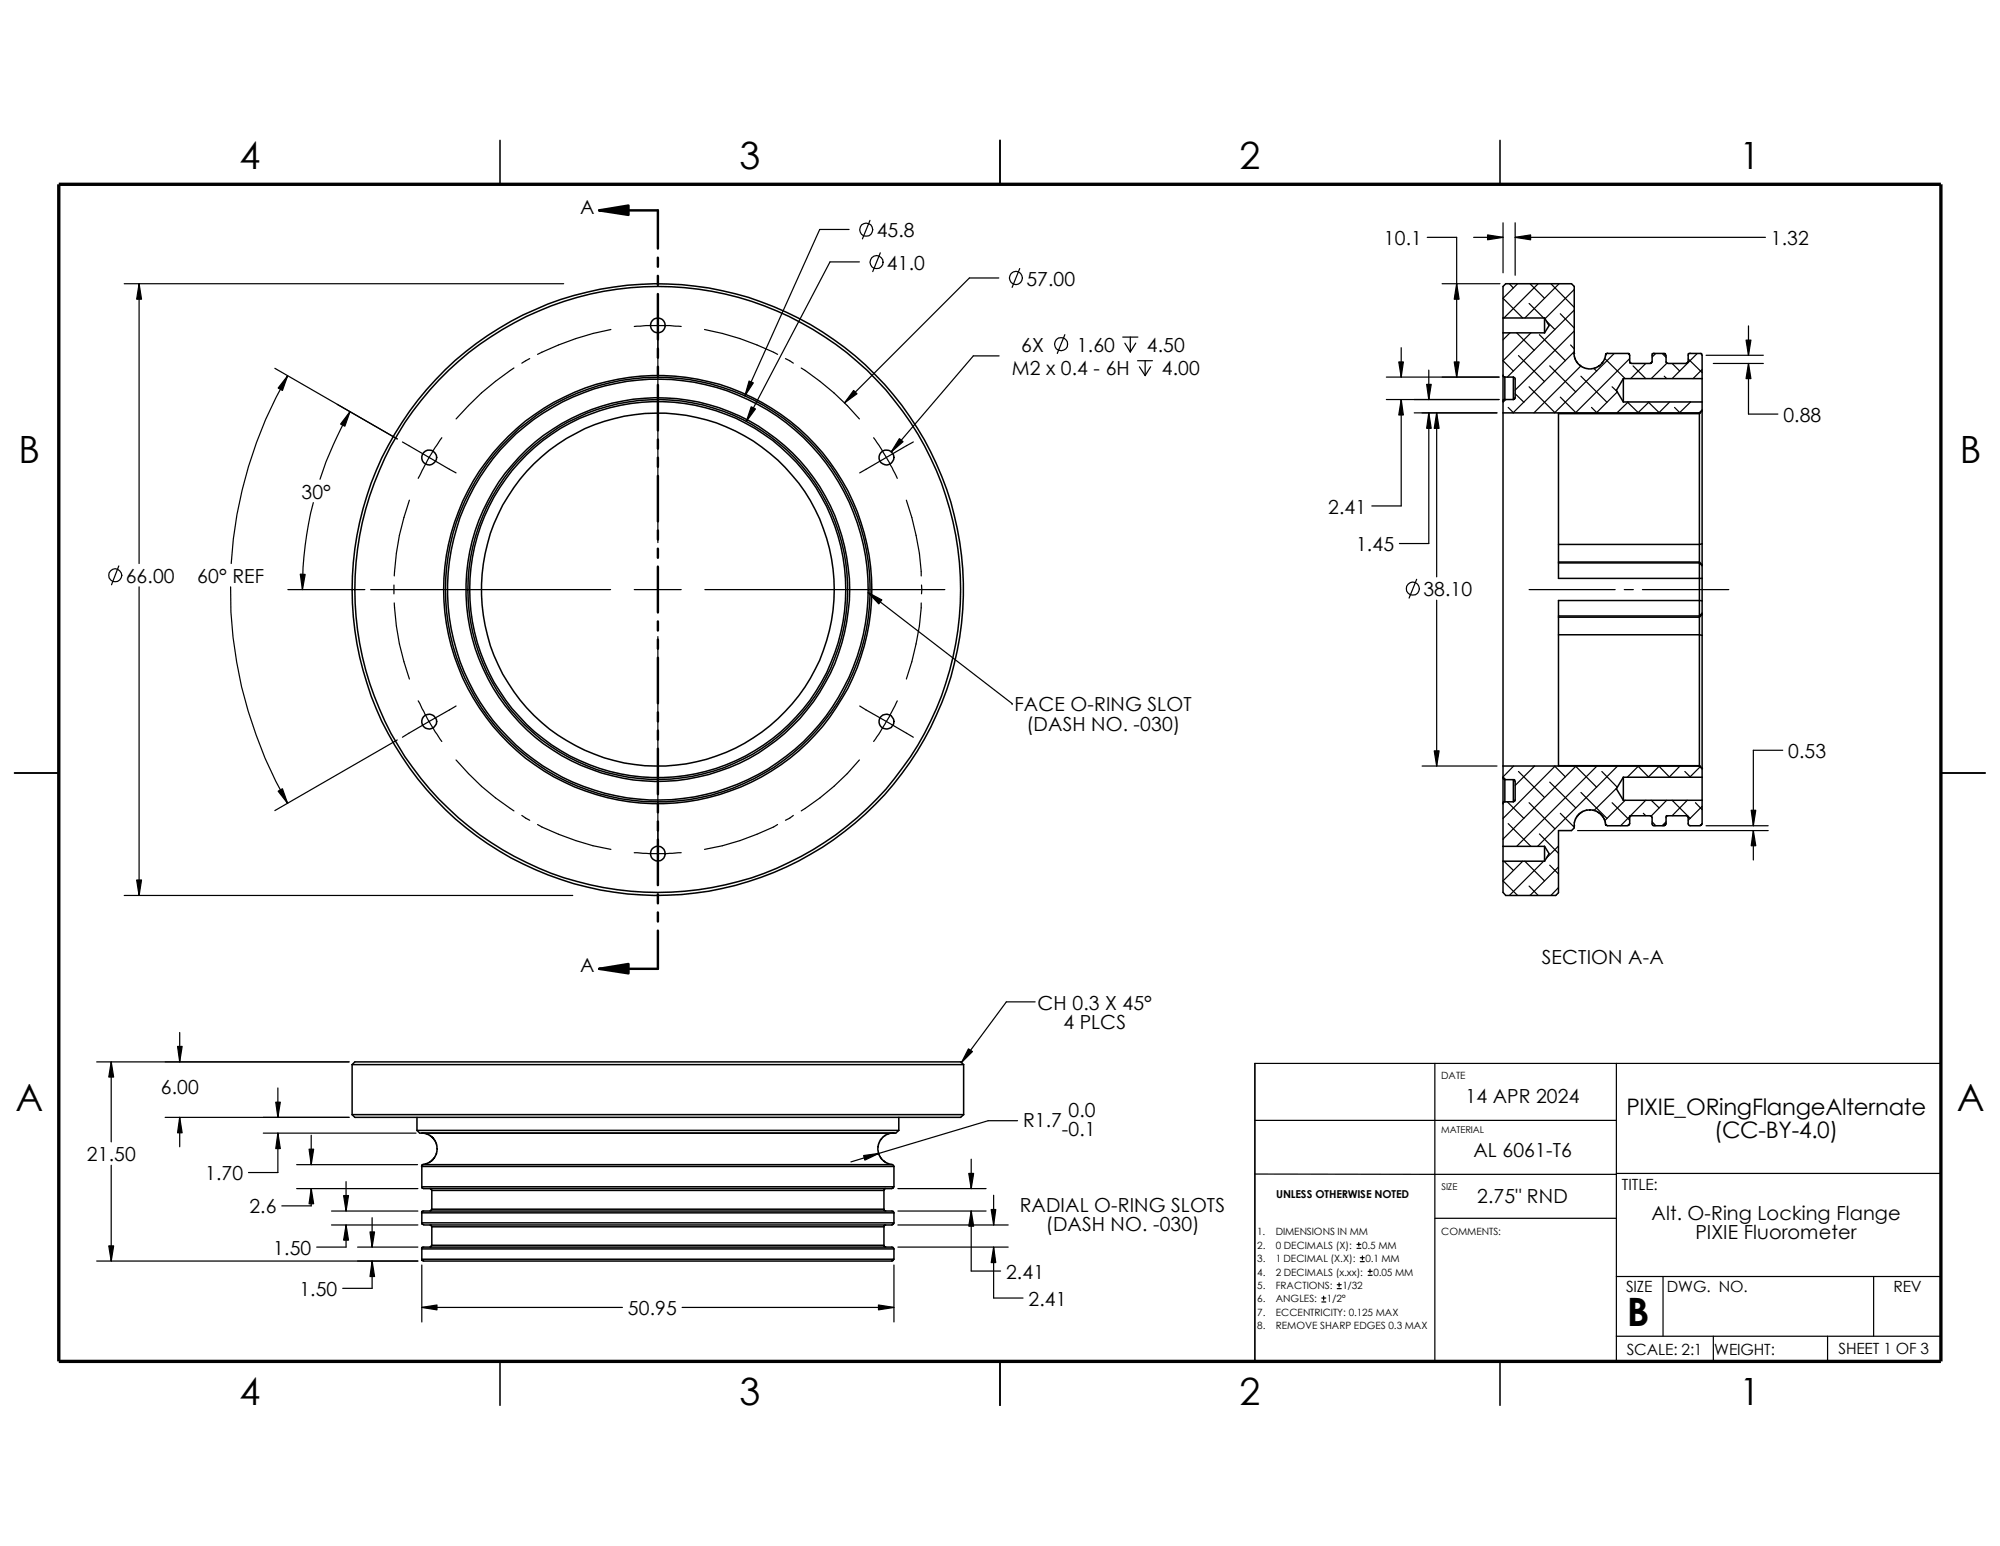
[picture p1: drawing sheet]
<svg xmlns="http://www.w3.org/2000/svg" width="279mm" height="216mm" viewBox="0 0 279 216" stroke-linecap="round" stroke-linejoin="round" font-family="sans-serif">
<g fill="none" stroke="#000" stroke-width=".17">
<path d="M17.4 39.6h61.3M19.4 39.6l.4 2.2h-.7zM19.4 39.6v39.1M118.6 32h-4.1l-10.4 23.3M120.1 36.6h-4.1l-11.7 22.2M121.5 30.8l-1 2.6M123 35.3l-1.1 2.6M139.5 38.8h-4.1l-17.4 17.5M142.5 37.5l-1.1 2.6M199.4 33.1h4.1v19.6M201.5 39.6h8M203.5 39.6l.3 2.2h-.6z"/>
<path d="M205.9 33.1h4.1M207.8 32.8l2.2 .3-2.2 .4zM210 31.1v7M210.9 39.6l.5 .6M211.7 33.1l2.1-.3v.7zM211.7 33.1h34.9M211.7 31.1v7.3M212 39.6l-2 2.1 2.7 2.7M213.7 39.6l2.1 2.1M214.9 39.6l-4.8 4.8M216.7 39.6l3.2 3.3M217.8 39.6l-4.8 4.8"/>
<path d="M38.4 51.4l17.1 9.9M40.2 52.5l-.7 2-.6-.3zM40.2 52.5a59.7 59.7 0 0 0-7.9 26.2M48.9 57.5l-.7 2-.6-.3zM48.9 57.5a52.3 52.3 0 0 0-4.2 9.4M71.8 51.4a39.5 39.5 0 0 0-8.1 7.1M74 50.1l-1.1 .6M85.3 46a39.2 39.2 0 0 0-10.2 3.5M88.6 45.6a32.4 32.4 0 0 1 6.2 0h.4M91.9 41.1v34.7M98.4 46a37 37 0 0 1 10.2 3.5M104.6 53.2l.6 .3-1.1 1.8z"/>
<path d="M104.9 56.8l.6 .3-1.2 1.7zM109.7 50.1l1.1 .6M111.9 51.4a37.5 37.5 0 0 1 8.2 7.1M119.3 54.5l.4 .5-1.7 1.3zM139.6 49.7h-3.6l-11.5 13.4M148.8 46.7l-1.1 2.7M156.8 47.1h2.2M157.1 47.9l.8 1.2M157.9 47.1v2M158.7 47.9l-.8 1.2M158.9 50.4h2.1M159.2 51.2l.8 1.3"/>
<path d="M160 50.4v2.1M160.7 51.2l-.7 1.3M193.7 55.8h15.7M193.7 52.7h15.7M195.4 50.5h.6l-.3 2.2zM195.7 55.8l.3 2.2h-.6zM195.7 48.6v4.1M195.7 55.8v14.9h-4.1M197.6 57.7h11.5M199.3 53.7h.6l-.3 2.1zM199.6 57.7l.3 2.1h-.6zM199.6 57.7v18.2h-4.1"/>
<path d="M199.6 51.7v4.1M200.7 57.7l.3 2.1h-.6zM200.7 57.7v22.9M203.2 50.5h.6l-.3 2.2zM210.4 55.8l-.4 .4M210.7 56.9l.8 .8M210.9 46.5l-.9 1M211.7 55l1.2 1.2M211.9 46.5l2.4 2.4M212.1 49.7l3.7 3.6M213.6 54l3.6 3.6M213.6 42.4l2 2"/>
<path d="M213.9 46.5l-3.9 3.9 1.4 1.4M215.1 46.7l3.6 3.7M216 44.8l1.2 1.2M216.5 51.1l3.6 3.6M218 55.5l2.2 2.2M218 43.8l1.9 2M219.4 48.2l.5 .5M219.9 40.4l-4 4.1M219.9 43.3l-9.3 9.4M219.9 46.2l-8.2 8.3M219.9 49.1l-8.5 8.6M220.9 51.1l-6.6 6.6"/>
<path d="M220.9 52.5l3.6 3.7M222.3 56.9l.8 .8M222.7 51.5l.4 .3M224.2 50.1l2.8 2.8M225.2 54l.8 .7M225.5 49.4l-8.3 8.3M225.9 54.7l-2.9 3M227.3 56.1l1.6 1.5M227.5 56.1l-1.6 1.6M227.7 50.1l-7.6 7.6M228.1 51.1l1.8 1.8M229.9 50.8l-2.1 2.1"/>
<path d="M230.3 56.1l1.5 1.6M230.4 56.1l-1.6 1.6M231.3 49.4l-.5 .5M232.2 49.4l.5 .5M232.5 52.5l.3 .4M232.9 50.7l-2.2 2.2M233.3 56.1l-1.6 1.6M233.6 50.8l1.1 1M233.9 56.9l.8 .8M235.8 50.1l2 1.9M236.1 56.1v.1M236.2 56.1l-1.6 1.6"/>
<path d="M237.1 49.4l-3.5 3.5M237.8 51.6l-1.3 1.3M238.3 49.6h8M239.4 50.8h6.9M243.9 47.5h.7l-.3 2.1zM244.3 50.8l.3 2.1h-.7zM244.3 45.5v4.1M244.3 50.8v7h4.1M16.6 79l-1 2.7M43.8 70.2a48.8 48.8 0 0 0-1.6 12.1M56.2 61.7l7.5 4.3M57.2 69.8a35.9 35.9 0 0 0-2.1 10.6"/>
<path d="M61.7 61.1a35.4 35.4 0 0 0-3.3 5.7M91.9 79v6.6M122 61.1a35.4 35.4 0 0 1 3.3 5.7M125.6 61.3l.6 .4-1.7 1.4zM126.6 69.8a37.8 37.8 0 0 1 2.1 10.6M127.6 61.7l-7.5 4.3M19.4 82v43.1M32.2 82a59.2 59.2 0 0 0 8 30.2M40.2 82.3h10.8M42 80.2h.6l-.4 2.1zM51.8 82.3h33.5M55 81.7v1.2"/>
<path d="M55.1 84.2a36.5 36.5 0 0 0 2.1 10.6M58.4 97.9l1.5 2.9M63.7 98.6l-3.8 2.2M88.6 82.3h6.6M91.9 88.9v34.6M98.5 82.3h33.5M120.1 98.6l3.7 2.2M121.3 82.8l1.9 1-.4 .5zM121.3 82.8l20.1 15.5M125.3 97.9l-1.5 2.9M128.7 84.2a33.5 33.5 0 0 1-2.1 10.6M128.7 81.7v1.2"/>
<path d="M141.4 98.3h.1M197.9 80.9l-1.1 2.6M200.7 83.8v23.2M213.6 82.3h12M226.9 82.3h1.3M229.4 82.3h12.1M38.9 110.5l.6-.3 .7 2zM55.5 103.3l-17.1 9.9M59.9 100.8l1.8 2.7M59.9 100.8l-3.7 2.2M63.7 106.1a34.9 34.9 0 0 0 8.1 7.1M72.9 113.9l1.1 .7"/>
<path d="M75.1 115.1a35.5 35.5 0 0 0 10.2 3.5M88.6 119.1h.4a37 37 0 0 0 6.2 0M108.6 115.1a34.1 34.1 0 0 1-10.2 3.5M110.8 113.9l-1.1 .7M120.1 106.1a34 34 0 0 1-8.2 7.1M123.8 100.8l-1.8 2.7M123.8 100.8l3.8 2.2M198.7 107h10.4M200.4 104.9h.6l-.3 2.1zM210.6 112l2.3 2.3M210.7 115l3.2 3.2M211.5 107l-1.5 1.5 .4 .4"/>
<path d="M212.1 107.7l3.7 3.7M213.6 112.1l3.6 3.6M214.3 107h.1M214.4 107l-2.7 2.7M215.1 116.5l2.6 2.7M216.5 109.2l3.6 3.6M217.2 107l1.5 1.5M217.3 107l-7.3 7.3M217.7 118.2l-1.7 1.6M218 113.6l1.9 1.9M220.1 107l3 2.9M220.2 107l-10.2 10.2h.1"/>
<path d="M220.4 116h26.6M220.9 110.7l3.6 3.6M223.1 107l-11.2 11.2M223.8 107.7l2.1 2.2M225.2 112.1l2.5 2.5M225.9 107h.1M226 107l-11.2 11.2M226 109.9l-3.3 3.3M227 111.8l-2.8 2.8M228.8 107l1.5 1.5M228.9 107l-1.6 1.5M229.6 113.6l.3 .3"/>
<path d="M229.9 111.8l-3.5 3.5M230.7 111.8l1.1 1M230.8 114.8l.5 .5M231.7 107l1.6 1.5M231.8 107l-1.5 1.5M232.7 114.8l-.5 .5M232.8 111.8l-2.1 2.2M233.6 111.8l2.5 2.5M234.7 107l-1.5 1.5M235.4 107.7l.8 .8M235.7 111.8l-2.1 2.1M236.9 112.1l.9 1"/>
<path d="M237.5 107.1l-1.4 1.4M237.8 112.6l-2 2M238.3 115.3h8.7M244.6 113.2h.7l-.4 2.1zM244.9 116l.4 2.1h-.7zM244.9 116v4.1M249 104.8h-4.1v10.5M17.4 125.1h62.6M19.1 122.9h.7l-.4 2.2zM144.6 139.9h-4l-6.3 8.5M210.1 120.3l1.3 1.2M212.7 120.3l-2.7 2.7 2 2.1"/>
<path d="M213 120.3l2.8 2.7M213.6 123.7l1.3 1.4M215.6 120.3l-4.7 4.8M216.5 120.8l1.2 1.2M217.7 121.1l-4 4M217.7 124l-1 1.1M13.5 148.3h35.3M15.5 148.3l.4 2.1h-.7zM15.5 148.3v11.2M23.1 156h25.7M24.8 146.1h.6l-.3 2.2zM25.1 156l.3 2.2h-.6z"/>
<path d="M25.1 144.2v4.1M25.1 156v4.1M36.8 158.2h21.3M38.5 153.9h.7l-.4 2.1zM38.8 158.2l.4 2.2h-.7zM38.8 151.9v4.1M38.8 158.2v5.5h-4.1M43.5 158.5v4.1M135.3 146.5l.5 .4-1.5 1.5zM142.2 156.5h-4.2l-19.1 5.8M175.3 156.5h50.5M200.4 148.5v41.6"/>
<path d="M225.8 148.5v41.6M271.1 148.5h-95.8v41.6M13.5 176.1h44.9M15.2 174h.7l-.4 2.1zM15.5 162.7v13.4M41.4 162.6h16.9M41.4 166h17M43.2 160.5h.6l-.3 2.1zM43.5 166l.3 2.1h-.6zM43.5 166v2.4h-4.1M46.3 171.1h12.1M46.3 169.1h12.1"/>
<path d="M48 167h.7l-.4 2.1zM48.3 171.1l.4 2.1h-.7zM48.3 171.1v3.1h-4.1M48.3 165v4.1M50 174.2h8.4M51.7 172h.6l-.3 2.2zM52 176.1l.3 2.2h-.6zM52 170.1v4.1M52 176.1v3.8h-4.1M58.9 176.7v7.9M120.6 161.4l2.2-.3-2 .9zM124.9 176.7v7.9"/>
<path d="M125.4 174.2h15.4M125.4 166h12.4M125.4 171.1h15.4M125.4 169.1h12.4M135.3 163.9h.7l-.3 2.1zM135.7 169.1l.3 2.1h-.7zM135.7 169.1v8.4h4.1M135.7 161.9v4.1M138.5 168.9h.6l-.3 2.2zM138.8 174.2l.3 2.1h-.6zM138.8 174.2v7.1h4.1M138.8 166.9v4.2"/>
<path d="M175.3 164h50.5M186.8 180h.6M186.8 179.4h.6M187.1 179.2v.5M189.6 174.3h.5M189.6 173.8h.5M189.8 173.5v.5M190 176.2h.6M190 175.6h.6M190.3 175.4v.5M191.1 178.1h.6M191.1 177.5h.6"/>
<path d="M191.4 177.2v.6M200.4 170.1h25.4M225.8 163.9h45.3M225.8 178.3h45.3M232.3 178.3v8.3M261.7 178.3v8.3M58.9 182.6l2.1-.4v.7zM58.9 182.6h28.1M95.3 182.6h29.6M122.7 182.2l2.2 .4-2.2 .3zM184.7 181.8h.5M184.7 181.3h.5"/>
<path d="M184.9 181v.6M225.8 186.6h45.3M239.4 186.6v3.5M255.3 186.6v3.5"/>
<circle cx="121" cy="32.1" r=".91"/>
<circle cx="122.4" cy="36.6" r=".91"/>
<circle cx="141.9" cy="38.8" r=".91"/>
<circle cx="148.2" cy="48.1" r=".92"/>
<circle cx="16.1" cy="80.3" r=".91"/>
<circle cx="197.4" cy="82.2" r=".91"/>
</g>
<g fill="none" stroke="#000" stroke-width=".21">
<path d="M69.8 19.6v6.1M139.7 19.6v6.1M209.5 19.6v6.1M210 52.4l.1 .2 .1 .1M210 57.7h27.4M210 46.5h5.8M210 44.4h5.8M210.2 55.8l-.2 .1v.1M210.2 52.7v3.1h1.2M210.2 52.7h1.2M211.4 52.7l.3 .1v2.7l-.3 .3M211.4 52.7v3.1"/>
<path d="M215.8 44.4l.6 1.1-.6 1M215.8 44.4v2.1M220 49.4l-.1-9.4-.4-.4h-9.1l-.4 .4v78.2M224.6 49.3l-.3 .1-.1 .6-.2 .5-.5 .6-.6 .3-.6 .1-.9-.1-.7-.3-.6-.9-.2-.8M226.8 52.9h11M226.8 52.9l-1 1.6 1 1.6M226.8 56.1h11M226.8 52.9v3.2M231.1 49.3l-.3 .1v1.1l-.3 .3-2.7-.1-.1-.1v-1l-.2-.2h-2.9M231.1 49.4h1.5l.1 .2M236.1 49.3l-.3 .1v1.1l-.2 .3-2.8-.1-.1-.1v-1M236.1 49.4h1.6l.1 .2v7.7"/>
<path d="M237.4 57.7h.1M237.4 57.7v49.2M237.4 57.7h-19.7v23.1h20.1M237.8 57.3h.1M237.8 57.4v18.5M237.8 57.4l-.4 .3M237.8 57.3v.1M237.8 57.3l-.4 .4M217.7 78.6h19.7l.4 .4M217.7 78.5h19.7l.4 .4M237.8 75.9v12.8M237.8 75.9l-.4 .1h-19.7"/>
<path d="M217.7 88.6h19.7l.4 .1M237.8 88.7v18.6M237.8 83.9h-20.1v23h19.7M237.8 85.6l-.4 .4h-19.7M237.8 85.8l-.4 .4h-19.7M2 107.9h6.2M210 108.6v.1l.2 .2M210 118.2v2.1M210 118.2h5.8M210 107h27.4M210.2 112h-.2v.2M210.2 108.9v3.1"/>
<path d="M210.2 112h1.2M210.2 108.9h1.2M211.4 108.9h.2l.1 .2v2.6l-.3 .3M211.4 108.9v3.1M215.8 118.2v2.1M215.8 118.2l.6 1-.6 1.1M219.9 115.3v-.4l.2-.6 .4-.5 .6-.5 1-.2 1 .2 .5 .4 .5 .6 .2 .8 .1 .2h3M219.9 115.3h.1M219.9 115.3v.3l-.4 .4h-1.8v8.7l-.4 .4h-6.9l-.4-.5v-4.3M226.8 108.5h11M226.8 108.5l-1 1.7 1 1.6M226.8 111.8h11"/>
<path d="M226.8 108.5v3.3M227.4 115.3l.3-.3v-1l.1-.1h2.9l.1 .3v.9l.3 .2h1.5l.1-.3v-1l.1-.1h2.9l.1 .3v.9l.2 .2h1.5M237.4 106.9v.1M237.4 106.9l.4 .4M237.4 107l.4 .4M237.8 107.4v7.6l-.3 .3M237.8 107.3v.1M237.8 107.3h.1M271.1 107.9h6.2M210 120.3h5.8M49.2 155.7h85.4M49.2 155.7l.4 .3h84.6l.4-.3"/>
<path d="M49.2 148.7v7M49.2 148.7l.4-.4h84.6l.4 .4M49.2 148.7h85.4M58.3 157.9h67.3M58.3 157.9l.3 .3h66.5l.5-.3M58.3 156v1.9M124.9 158.2l-.8 .1-.6 .4-.5 .5-.4 .9 .1 .8 .4 .9 .6 .5 .9 .3M124.9 158.2h-66l.7 .1 .5 .3 .4 .3 .5 .8 .1 .7-.1 .8-.5 .7-.6 .5-.8 .2M125.6 156v1.9M134.6 148.7v7M58.9 174.4l.1-.2h65.7l.2 .2M58.9 169.4l.1-.3h65.6a.23 .23 0 0 1 .3 .3"/>
<path d="M58.9 175.9v.1l.3 .1h65.4l.2-.2M58.9 170.8v.1l.3 .1M58.9 165.7l.1 .2 .2 .1h65.4l.2-.3M58.9 170.8h66M60.1 171.1l.2 .1v.1M60.1 166l.2 .1v.1M60.3 173.9l-.2 .3M60.3 168.9l-.2 .2M60.3 166.2v2.7M60.3 171.3v2.6M60.3 173.9h63.2M60.3 171.3h63.2"/>
<path d="M60.3 168.9h63.2M60.3 166.2h63.2M123.5 173.9v.2l.2 .1M123.5 168.9v.1l.2 .1M123.5 166.2v2.7M123.5 171.3v2.6M123.7 171.1h-.2v.2M123.7 166h-.2v.2M124.6 162.6h-65.6l-.1 .3M124.6 162.6l.3 .3M124.9 170.8l-.3 .3h-65.4M124.9 162.9h-66v2.8"/>
<path d="M124.9 169.4h-66v1.4M124.9 174.4h-66v1.5M124.9 162.9v2.8h-66M124.9 169.4v1.4M124.9 174.4v1.5h-66M69.8 190.1v6.2M139.7 190.1v6.2M209.5 190.1v6.2"/>
<circle cx="91.9" cy="45.4" r="1.03"/>
<circle cx="60" cy="63.9" r="1.04"/>
<circle cx="123.8" cy="63.9" r="1.04"/>
<circle cx="91.9" cy="82.3" r="42.3"/>
<circle cx="91.9" cy="82.3" r="29.7"/>
<circle cx="91.9" cy="82.3" r="29.9"/>
<circle cx="91.9" cy="82.3" r="42.7"/>
<circle cx="91.9" cy="82.3" r="26.3"/>
<circle cx="91.9" cy="82.3" r="26.5"/>
<circle cx="91.9" cy="82.3" r="26.8"/>
<circle cx="91.9" cy="82.3" r="29.4"/>
<circle cx="91.9" cy="82.3" r="24.6"/>
<circle cx="60" cy="100.8" r="1.05"/>
<circle cx="91.9" cy="119.2" r="1.02"/>
<circle cx="123.8" cy="100.8" r="1.05"/>
</g>
<path d="M8.2 25.7h262.9v164.4h-262.9z" fill="none" stroke="#000" stroke-width=".47"/>
<g fill="#000">
<path d="M19.4 39.6l.4 2.2h-.7zM83.7 29.4l4.1-.7v1.3zM203.5 39.6l.3 2.2h-.6zM207.8 32.8l2.2 .3-2.2 .4zM211.7 33.1l2.1-.3v.7zM40.2 52.5l-.7 2-.6-.3zM48.9 57.5l-.7 2-.6-.3zM104.6 53.2l.6 .3-1.1 1.8zM104.9 56.8l.6 .3-1.2 1.7zM119.3 54.5l.4 .5-1.7 1.3zM195.4 50.5h.6l-.3 2.2zM195.7 55.8l.3 2.2h-.6z"/>
<path d="M199.3 53.7h.6l-.3 2.1zM199.6 57.7l.3 2.1h-.6zM200.7 57.7l.3 2.1h-.6zM203.2 50.5h.6l-.3 2.2zM243.9 47.5h.7l-.3 2.1zM244.3 50.8l.3 2.1h-.7zM125.6 61.3l.6 .4-1.7 1.4zM42 80.2h.6l-.4 2.1zM121.3 82.8l1.9 1-.4 .5zM38.9 110.5l.6-.3 .7 2zM200.4 104.9h.6l-.3 2.1zM244.9 116l.4 2.1h-.7z"/>
<path d="M244.6 113.2h.7l-.4 2.1zM19.1 122.9h.7l-.4 2.2zM83.7 135.3l4.1-.7v1.3zM15.5 148.3l.4 2.1h-.7zM25.1 156l.3 2.2h-.6zM24.8 146.1h.6l-.3 2.2zM38.8 158.2l.4 2.2h-.7zM38.5 153.9h.7l-.4 2.1zM135.3 146.5l.5 .4-1.5 1.5zM15.2 174h.7l-.4 2.1zM43.5 166l.3 2.1h-.6zM43.2 160.5h.6l-.3 2.1z"/>
<path d="M48 167h.7l-.4 2.1zM48.3 171.1l.4 2.1h-.7zM51.7 172h.6l-.3 2.2zM52 176.1l.3 2.2h-.6zM120.6 161.4l2.2-.3-2 .9zM135.7 169.1l.3 2.1h-.7zM135.3 163.9h.7l-.3 2.1zM138.5 168.9h.6l-.3 2.2zM138.8 174.2l.3 2.1h-.6zM58.9 182.6l2.1-.4v.7zM122.7 182.2l2.2 .4-2.2 .3z"/>
</g>
<g fill="none" stroke="#000" stroke-width=".34">
<path d="M83.7 29.4l4.1-.7v1.3zM83.7 29.4h8.2v5.3M91.9 36v1.3M91.9 38.5v1.3M91.9 41.1v6.3M91.9 48.7v1.3M91.9 51.2v1.3M91.9 53.8v6.3M91.9 61.4v1.3M91.9 63.9v1.3M91.9 66.5v6.3M91.9 74.1v1.3"/>
<path d="M91.9 76.6v1.3M91.9 79.2v6.3M91.9 86.8v1.3M91.9 89.3v1.3M91.9 91.9v6.3M91.9 99.5v1.3M91.9 102v1.3M91.9 104.6v6.3M91.9 112.2v1.3M91.9 114.7v1.3M91.9 117.3v6.3M83.7 135.3l4.1-.7v1.3z"/>
<path d="M91.9 130v5.3h-8.2M91.9 124.9v1.3M91.9 127.4v1.3"/>
</g>
<text font-size="5.5" x="227.3" y="185.2">B</text>
<g font-size="5.2">
<text x="33.4" y="23.7">4</text>
<text x="103.3" y="23.7">3</text>
<text x="173.1" y="23.7">2</text>
<text x="243" y="23.7">1</text>
<text x="2.6" y="64.7">B</text>
<text x="273.8" y="64.7">B</text>
<text x="2.2" y="155.2">A</text>
<text x="273.3" y="155.2">A</text>
<text x="33.4" y="196.2">4</text>
<text x="103.3" y="196.2">3</text>
<text x="173.1" y="196.2">2</text>
<text x="243" y="196.2">1</text>
</g>
<g font-size="3.2">
<text x="227.2" y="155.7">PIXIE_ORingFlangeAlternate</text>
<text x="239.5" y="158.9">(CC-BY-4.0)</text>
</g>
<g font-size="2.7">
<text x="81.1" y="29.9">A</text>
<text x="122.5" y="33.1">45.8</text>
<text x="193.3" y="34.2">10.1</text>
<text x="247.4" y="34.2">1.32</text>
<text x="123.9" y="37.7">41.0</text>
<text x="143.4" y="39.9">57.00</text>
<text x="141.4" y="52.4">M2 x 0.4 - 6H</text>
<text x="142.7" y="49.1">6X</text>
<text x="150.5" y="49.1">1.60</text>
<text x="160.2" y="49.1">4.50</text>
<text x="162.3" y="52.4">4.00</text>
<text x="249.1" y="58.9">0.88</text>
<text x="42.1" y="69.6">30°</text>
<text x="185.5" y="71.7">2.41</text>
<text x="189.4" y="77">1.45</text>
<text x="17.6" y="81.4">66.00</text>
<text x="27.6" y="81.4">60° REF</text>
<text x="198.8" y="83.3">38.10</text>
<text x="141.7" y="99.4">FACE O-RING SLOT</text>
<text x="143.4" y="102">(DASH NO. -030)</text>
<text x="249.8" y="105.9">0.53</text>
<text x="81.1" y="135.8">A</text>
<text x="215.4" y="134.6">SECTION A-A</text>
<text x="144.9" y="141">CH 0.3 X 45°</text>
<text x="148.5" y="143.7">4 PLCS</text>
<text x="22.5" y="152.8">6.00</text>
<text x="149.3" y="156">0.0</text>
<text x="204.7" y="154">14 APR 2024</text>
<text x="142.9" y="157.4">R1.7</text>
<text x="148.3" y="158.6">-0.1</text>
<text x="205.8" y="161.6">AL 6061-T6</text>
<text x="12.1" y="162.2">21.50</text>
<text x="28.7" y="164.8">1.70</text>
<text x="206.4" y="167.9">2.75&quot; RND</text>
<text x="34.8" y="169.5">2.6</text>
<text x="142.5" y="169.2">RADIAL O-RING SLOTS</text>
<text x="146.1" y="171.9">(DASH NO. -030)</text>
<text x="230.7" y="170.3">Alt. O-Ring Locking Flange</text>
<text x="236.9" y="173">PIXIE Fluorometer</text>
<text x="38.2" y="175.3">1.50</text>
<text x="140.5" y="178.6">2.41</text>
<text x="41.8" y="181">1.50</text>
<text x="87.7" y="183.6">50.95</text>
<text x="143.7" y="182.4">2.41</text>
</g>
<g font-size="2.2">
<text x="226.6" y="166.1">TITLE:</text>
<text x="227.2" y="180.4">SIZE</text>
<text x="232.8" y="180.4">DWG. NO.</text>
<text x="264.5" y="180.5">REV</text>
<text x="227.2" y="189.2">SCALE: 2:1</text>
<text x="239.5" y="189.2">WEIGHT:</text>
<text x="256.8" y="189.1">SHEET 1 OF 3</text>
</g>
<text font-size="1.5" x="178.3" y="167.3">UNLESS OTHERWISE NOTED</text>
<g font-size="1.4">
<text x="201.3" y="150.6">DATE</text>
<text x="175.6" y="172.5">1.</text>
<text x="178.2" y="172.5">DIMENSIONS IN MM</text>
<text x="201.3" y="172.4">COMMENTS:</text>
<text x="175.6" y="178.1">4.</text>
<text x="175.6" y="174.4">2.</text>
<text x="175.6" y="176.2">3.</text>
<text x="178.2" y="178.1">2 DECIMALS (x.xx):</text>
<text x="178.2" y="174.4">0 DECIMALS (X):</text>
<text x="178.2" y="176.2">1 DECIMAL (X.X):</text>
<text x="190.3" y="174.4">0.5 MM</text>
<text x="190.8" y="176.2">0.1 MM</text>
<text x="191.9" y="178.1">0.05 MM</text>
<text x="175.6" y="180">5.</text>
<text x="175.6" y="183.8">7.</text>
<text x="175.6" y="181.9">6.</text>
<text x="175.6" y="185.6">8.</text>
<text x="178.2" y="183.8">ECCENTRICITY: 0.125 MAX</text>
<text x="178.2" y="180">FRACTIONS:</text>
<text x="178.2" y="181.9">ANGLES:</text>
<text x="178.2" y="185.6">REMOVE SHARP EDGES 0.3 MAX</text>
<text x="185.4" y="181.9">1/2°</text>
<text x="187.5" y="180">1/32</text>
</g>
<g font-size="1.3">
<text x="201.3" y="158.2">MATERIAL</text>
<text x="201.4" y="166.1">SIZE</text>
</g>
</svg>
